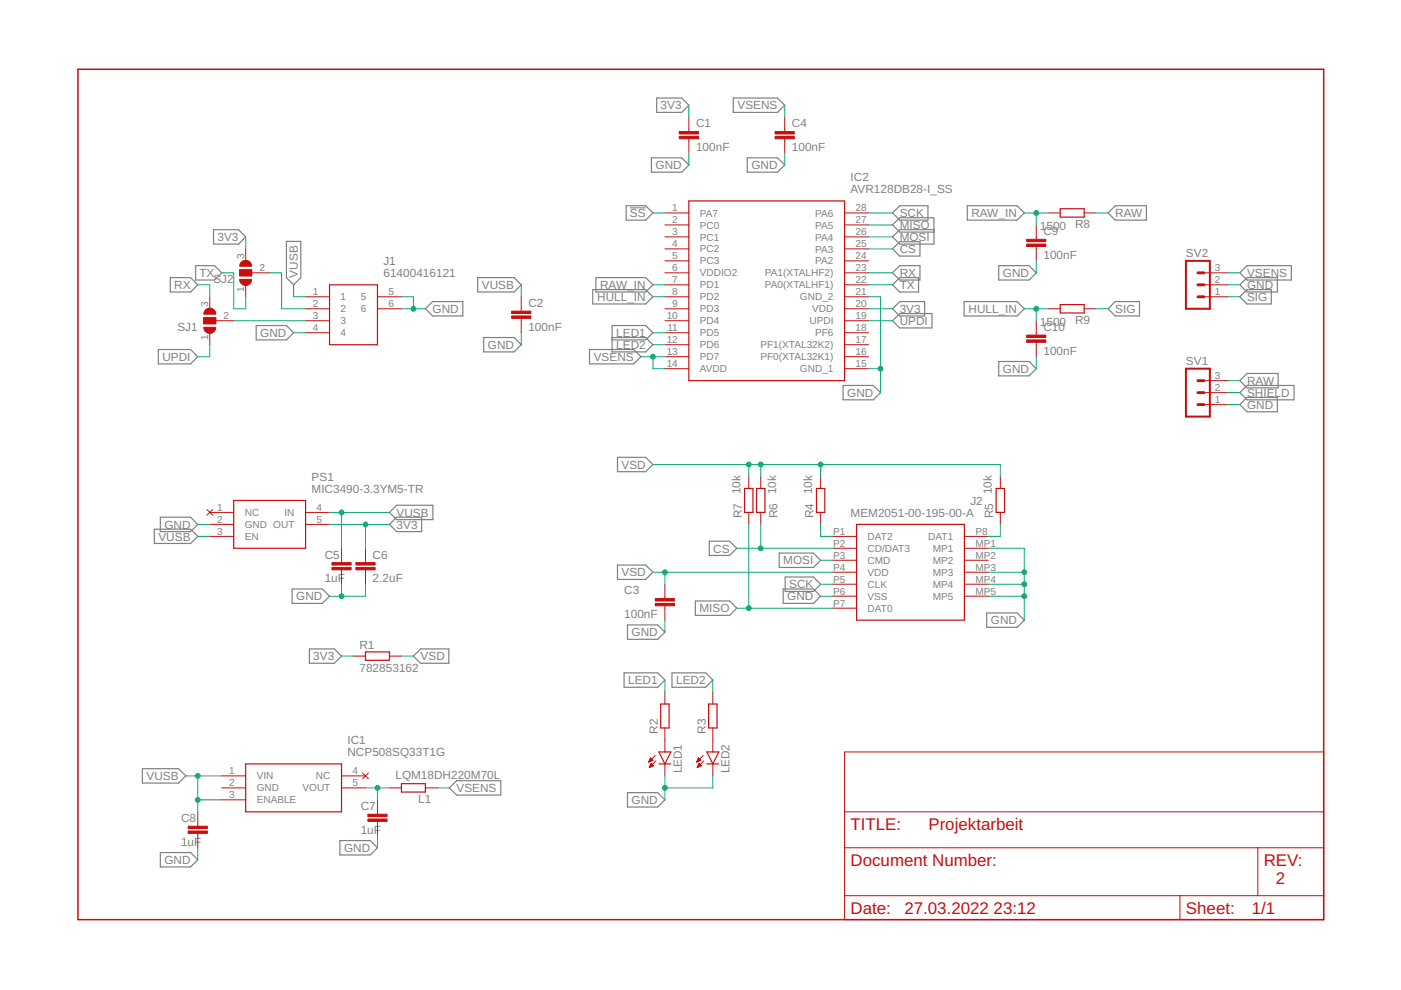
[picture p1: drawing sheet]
<svg xmlns="http://www.w3.org/2000/svg" width="297mm" height="210mm" viewBox="0 0 297 210" stroke-linecap="round" stroke-linejoin="round" font-family="sans-serif">
<g fill="none" stroke="#808080" stroke-width=".25">
<path d="M138.1 33.5h6.4l1.5 1.5-1.5 1.5h-6.4zM139.2 20.8h5.3l1.5 1.5-1.5 1.5h-5.3zM155.5 20.8h9.3l1.6 1.5-1.6 1.5h-9.3zM158.4 33.5h6.4l1.6 1.5-1.6 1.5h-6.4zM36.1 58.9h4.3l1.5 1.5-1.5 1.5h-4.3zM41.5 56.3h4l1.5 1.5-1.5 1.6h-4zM45.3 48.7h5.3l1.5 1.5-1.5 1.6h-5.3zM60.7 51.2h3.1v7.7l-1.5 1.5-1.6-1.5zM101.3 58.9h7.7l1.5 1.5-1.5 1.5h-7.7zM126.3 58.9h10.6l1.5 1.5-1.5 1.5h-10.6zM132.8 43.6h4.1l1.5 1.5-1.5 1.6h-4.1zM189.2 57.8l1.6-1.5h4.3v3.1h-4.3z"/>
<path d="M189.2 52.8l1.6-1.6h4.3v3.1h-4.3zM189.2 45.1l1.6-1.5h5.9v3.1h-5.9zM190.8 58.9h4v3h-4l-1.6-1.5zM198 48.7h-7.2l-1.6 1.5 1.6 1.6h7.2v-5.6h-7.2l-1.6 1.5 1.6 1.5h7.2M205.1 43.6h10.5l1.6 1.5-1.6 1.6h-10.5zM211.8 56.3h6.4l1.5 1.5-1.5 1.6h-6.4zM234.9 45.1l1.6-1.5h6.6v3.1h-6.6zM262.9 57.8l1.5-1.5h9.4v3.1h-9.4zM33.6 74.1h6.8l1.5 1.5-1.5 1.6h-6.8zM54.3 69h6.4l1.6 1.5-1.6 1.6h-6.4zM91.7 63.9h6.4v3.1h-6.4l-1.5-1.5zM102.6 71.6h6.4l1.5 1.5-1.5 1.5h-6.4z"/>
<path d="M125 74.1h9.4l1.5 1.5-1.5 1.6h-9.4zM125.7 61.4h11.2l1.5 1.5-1.5 1.6h-11.2zM129.8 71.6h7.1l1.5 1.5-1.5 1.5h-7.1v-5.6h7.1l1.5 1.5-1.5 1.6h-7.1M189.2 65.5l1.6-1.6h5.2v3.1h-5.2zM189.2 68l1.6-1.5h6.8v3h-6.8zM204.4 63.9h11.2l1.6 1.6-1.6 1.5h-11.2zM211.8 76.6h6.4l1.5 1.6-1.5 1.5h-6.4zM236.5 63.9h5.1v3.1h-5.1l-1.6-1.5zM262.9 60.4l1.5-1.5h6.4v3h-6.4zM262.9 62.9l1.5-1.5h5.1v3.1h-5.1zM130.9 97h6l1.5 1.5-1.5 1.5h-6zM178.8 81.7h6.4l1.5 1.5-1.5 1.6h-6.4z"/>
<path d="M262.9 85.8l1.5-1.5h6.4v3h-6.4zM262.9 83.2l1.5-1.5h10v3.1h-10zM262.9 80.7l1.5-1.5h6.6v3h-6.6zM32.7 112.2h7.7l1.5 1.5-1.5 1.5h-7.7zM34 109.7h6.4l1.5 1.5-1.5 1.5h-6.4zM82.6 111.2l1.5-1.5h5.3v3h-5.3zM82.6 108.6l1.5-1.5h7.7v3.1h-7.7zM130.9 119.8h6l1.5 1.5-1.5 1.6h-6zM150.4 114.7h4.3l1.5 1.5-1.5 1.6h-4.3zM165.2 117.3h7.3l1.5 1.5-1.5 1.5h-7.3zM61.9 124.9h6.4l1.6 1.5-1.6 1.5h-6.4zM65.6 137.6h5.3l1.5 1.5-1.5 1.5h-5.3z"/>
<path d="M87.7 139.1l1.5-1.5h6v3h-6zM133 132.5h6.4l1.6 1.5-1.6 1.6h-6.4zM147.4 127.4h7.3l1.5 1.5-1.5 1.6h-7.3zM166.1 124.9h6.4l1.5 1.5-1.5 1.5h-6.4zM166.5 122.3h6l1.5 1.6-1.5 1.5h-6zM209.2 130h6.4l1.6 1.5-1.6 1.5h-6.4zM132.3 142.7h7.1l1.6 1.5-1.6 1.5h-7.1zM142.5 142.7h7.1l1.5 1.5-1.5 1.5h-7.1zM30.2 163h7.7l1.5 1.5-1.5 1.5h-7.7zM72.1 178.2h6.4l1.5 1.5-1.5 1.6h-6.4zM95.3 167l1.5-1.5h9.4v3.1h-9.4zM133 168.1h6.4l1.6 1.5-1.6 1.5h-6.4z"/>
<path d="M34 180.8h6.4l1.5 1.5-1.5 1.5h-6.4z"/>
</g>
<path d="M133.6 44.1h3.3" fill="none" stroke="#808080" stroke-width=".21"/>
<path d="M251.4 55.3h5.1v10.2h-5.1zM251.4 78.2h5.1v10.1h-5.1z" fill="none" stroke="#c90d0c" stroke-width=".42"/>
<path d="M254 57.8h1.2M254 60.4h1.2M254 62.9h1.2M254 80.7h1.2M254 83.2h1.2M254 85.8h1.2" fill="none" stroke="#c90d0c" stroke-width=".61"/>
<g fill="none" stroke="#c90d0c" stroke-width=".21">
<path d="M146 24.8v3.1M146 29.4v3M166.4 24.8v3.1M166.4 29.4v3M50.8 57.2h2.6v1.3h-2.6zM52.1 52.8v2.5M53.4 57.8h3.8M141 57.8h5M141 45.1h5M141 47.7h5M141 50.2h5M141 52.8h5"/>
<path d="M141 55.3h5M179.1 57.8h5M179.1 45.1h5M179.1 47.7h5M179.1 50.2h5M179.1 52.8h5M179.1 55.3h5M219.7 47.7v3M219.7 52.3v3M222.2 45.1h2.6M229.9 45.1h2.5M255.2 57.8h5.1"/>
<path d="M43.2 67.4h2.5v1.2h-2.5zM44.5 62.9v2.6M44.5 70.5v2.6M45.7 68h3.9M52.1 60.4v2.5M64.8 62.9h5.1M64.8 65.5h5.1M64.8 68h5.1M64.8 70.5h5.1M80 62.9h5.1M80 65.5h5.1M110.5 62.9v3.1"/>
<path d="M110.5 67.5v3M141 62.9h5M141 60.4h5M141 65.5h5M141 68h5M141 70.5h5M141 73.1h5M141 75.6h5M141 78.2h5M179.1 62.9h5M179.1 60.4h5M179.1 65.5h5"/>
<path d="M179.1 68h5M179.1 70.5h5M179.1 73.1h5M179.1 75.6h5M179.1 78.2h5M219.7 68v3.1M219.7 72.6v3M222.2 65.5h2.6M229.9 65.5h2.5M255.2 62.9h5.1M255.2 60.4h5.1M255.2 85.8h5.1"/>
<path d="M255.2 83.2h5.1M255.2 80.7h5.1M43.9 108l1.2 1.2M44.5 113.7h5.1M44.5 108.6h5.1M44.5 111.2h5.1M45.1 108l-1.2 1.2M64.8 108.6h5.1M64.8 111.2h5.1M72.4 116.2v3.1M77.5 116.2v3.1M158.7 101v2.6"/>
<path d="M158.7 108.6v2.6M161.3 101v2.6M161.3 108.6v2.6M174 101v2.6M174 108.6v2.6M176.5 113.7h5.1M176.5 116.2h5.1M176.5 118.8h5.1M204.5 113.7h5M204.5 116.2h5M204.5 118.8h5M212.1 101v2.6"/>
<path d="M212.1 108.6v2.6M72.4 120.8v3.1M75 139.1h2.5M77.5 120.8v3.1M82.6 139.1h2.5M141 123.9v3M141 128.4v3.1M176.5 121.3h5.1M176.5 123.9h5.1M176.5 126.4h5.1M176.5 128.9h5.1M204.5 121.3h5"/>
<path d="M204.5 123.9h5M204.5 126.4h5M141 146.7v2.6M141 154.3v5.1M151.1 146.7v2.6M151.1 154.3v5.1M179.1 159.4h101.5v35.6h-101.5zM41.9 172.1v3.1M41.9 176.7v3M47 164.5h5.1M47 167h5.1M47 169.6h5.1"/>
<path d="M72.4 164.5h5.1M72.4 167h5.1M76.9 163.9l1.2 1.2M78.1 163.9l-1.2 1.2M80 169.6v3M80 174.2v3M82.6 167h2.5M90.2 167h2.5M137.6 161.5h.2M137.6 161.4h.4M137.7 161.2h.6M137.7 162.7h.1"/>
<path d="M137.7 161.1h.7M137.7 162.6h.3M137.8 161h.4M137.8 162.5h.5M137.8 160.9h.3M137.8 162.3h.8M137.9 160.8h.1M137.9 162.2h.5M137.9 160.7l.5 .5-.9 .4zM137.9 162.1h.4M138 162h.2M138 161.9h.1"/>
<path d="M138.6 162.3l-.6-.5-.3 .9M138.6 162.3l-.9 .4M138.9 160.2l-1.4 1.4M139.1 161.3l-1.4 1.4M141 162v2.5M147.7 161.5h.2M147.8 161.4h.4M147.8 161.2h.7M147.8 162.7h.1M147.9 161.1h.6M147.9 162.6h.3M148 161h.4"/>
<path d="M148 162.5h.4M148 160.9h.3M148 162.3h.7M148 162.2h.6M148.1 160.8h.1M148.1 160.7l.5 .5-.9 .4zM148.1 162.1h.4M148.1 162h.3M148.2 161.9h.1M148.7 162.3l-.5-.5-.4 .9M148.7 162.3l-.9 .4M149.1 160.2l-1.4 1.4"/>
<path d="M149.2 161.3l-1.4 1.4M151.1 162v2.5M179.1 179.7h101.5M179.1 172.1h101.5M266.7 179.7v10.2M179.1 189.9h101.5M250.2 189.9v5.1"/>
</g>
<g fill="none" stroke="#c90d0c" stroke-width=".25">
<path d="M146 42.6h33.1v38.1h-33.1zM224.8 44.3h5.1v1.7h-5.1zM69.9 60.4h10.1v12.7h-10.1zM224.8 64.6h5.1v1.8h-5.1zM49.6 106.1h15.2v10.1h-15.2zM157.9 103.6h1.7v5h-1.7zM160.4 103.6h1.8v5h-1.8zM173.1 103.6h1.8v5h-1.8zM181.6 111.2h22.9v20.3h-22.9zM211.2 103.6h1.8v5h-1.8zM77.5 138.2h5.1v1.8h-5.1zM139.7 159.4h2.5l-1.2 2.6z"/>
<path d="M140.1 149.3h1.8v5h-1.8zM149.9 159.4h2.5l-1.3 2.6zM150.2 149.3h1.8v5h-1.8zM52.1 162h20.3v10.1h-20.3zM85.1 166.2h5.1v1.7h-5.1zM139.7 162h2.5M149.9 162h2.5"/>
</g>
<g fill="#c90d0c" stroke="#c90d0c" stroke-width=".21">
<path d="M43.6 65.7a1.27 1.27 0 0 1 1.4-.2 1.27 1.27 0 0 1 .7 1.1h-2.5z" fill-rule="evenodd"/>
<path d="M43.2 69.4h2.5a1.27 1.27 0 0 1-1.2 1.3 1.27 1.27 0 0 1-1.3-1.3z" fill-rule="evenodd"/>
<path d="M51.2 55.5a1.27 1.27 0 0 1 1.4-.2 1.27 1.27 0 0 1 .8 1.2h-2.6l.1-.5z" fill-rule="evenodd"/>
<path d="M50.8 59.2h2.6a1.27 1.27 0 0 1-1.3 1.3 1.27 1.27 0 0 1-1.3-1.3z" fill-rule="evenodd"/>
</g>
<g fill="#c90d0c" stroke="#c90d0c" stroke-width=".21">
<path d="M43.2 67.4h2.5v1.2h-2.5z"/>
<path d="M144 28.9h4.1v.5h-4.1z"/>
<path d="M144 27.9h4.1v.5h-4.1z"/>
<path d="M108.5 67h4v.5h-4z"/>
<path d="M108.5 66h4v.5h-4z"/>
<path d="M138.9 127.9h4.1v.5h-4.1z"/>
<path d="M138.9 126.9h4.1v.5h-4.1z"/>
<path d="M164.3 28.9h4.1v.5h-4.1z"/>
<path d="M164.3 27.9h4.1v.5h-4.1z"/>
<path d="M70.4 120.3h4v.5h-4z"/>
<path d="M70.4 119.3h4v.5h-4z"/>
<path d="M75.5 120.3h4v.5h-4z"/>
<path d="M75.5 119.3h4v.5h-4z"/>
<path d="M78 173.7h4.1v.5h-4.1z"/>
<path d="M78 172.6h4.1v.5h-4.1z"/>
<path d="M39.9 176.2h4.1v.5h-4.1z"/>
<path d="M39.9 175.2h4.1v.5h-4.1z"/>
<path d="M50.8 57.2h2.6v1.3h-2.6z"/>
<path d="M217.7 51.8h4v.5h-4z"/>
<path d="M217.7 50.7h4v.5h-4z"/>
<path d="M217.7 72.1h4v.5h-4z"/>
<path d="M217.7 71.1h4v.5h-4z"/>
</g>
<path d="M16.5 14.7h264.1v180.3h-264.1z" fill="none" stroke="#c90d0c" stroke-width=".32"/>
<g fill="none" stroke="#0dab76" stroke-width=".21">
<path d="M146 22.3v2.5M146 32.4v2.6M166.4 22.3v2.5M166.4 32.4v2.6M47 57.8h2.6v7.7h2.5v-2.6M52.1 50.2v2.6M57.2 57.8h2.5v7.7h5.1M138.4 45.1h2.6M184.1 57.8h5.1M184.1 45.1h5.1M184.1 50.2h5.1M184.1 47.7h5.1"/>
<path d="M184.1 52.8h5.1M217.2 45.1h5M219.7 45.1v2.6M219.7 55.3v2.5M232.4 45.1h2.5M260.3 57.8h2.6M41.9 60.4h2.6v2.5M44.5 73.1v2.5h-2.6M49.6 68h15.2M62.3 70.5h2.5M62.3 60.4v2.5h2.5M85.1 65.5h5.1"/>
<path d="M85.1 62.9h2.6v2.6M110.5 60.4v2.5M110.5 70.5v2.6M135.9 75.6h5.1M138.4 70.5h2.6M138.4 62.9h2.6M138.4 60.4h2.6M138.4 75.6v2.6h2.6M138.4 73.1h2.6M184.1 65.5h5.1M184.1 62.9h2.6v20.3M184.1 60.4h5.1"/>
<path d="M184.1 78.2h2.6M184.1 68h5.1M217.2 65.5h5M219.7 65.5v2.5M219.7 75.6v2.6M232.4 65.5h2.5M260.3 62.9h2.6M260.3 60.4h2.6M138.4 98.5h73.7v2.5M158.7 98.5v2.5M161.3 98.5v2.5M174 98.5v2.5"/>
<path d="M260.3 85.8h2.6M260.3 80.7h2.6M260.3 83.2h2.6M41.9 111.2h2.6M41.9 113.7h2.6M69.9 111.2h12.7M69.9 108.6h12.7M72.4 108.6v7.6M77.5 111.2v5M156.2 116.2h20.3M158.7 111.2v17.7M161.3 111.2v5"/>
<path d="M174 111.2v2.5h2.5M174 118.8h2.5M209.5 116.2h7.7v15.3M212.1 111.2v2.5h-2.6M72.4 139.1h2.6M72.4 123.9v2.5M77.5 123.9v2.5h-7.6M85.1 139.1h2.6M138.4 121.3h38.1M141 121.3v2.6M141 131.5v2.5M156.2 128.9h20.3"/>
<path d="M174 126.4h2.5M174 123.9h2.5M209.5 126.4h7.7M209.5 123.9h7.7M209.5 121.3h7.7M141 144.2v2.5M151.1 144.2v2.5M39.4 164.5h7.6M41.9 164.5v7.6M41.9 179.7v2.6M41.9 169.6h5.1M77.5 167h5.1"/>
<path d="M80 167v2.6M80 177.2v2.5M92.7 167h2.6M141 164.5v5.1M151.1 164.5v2.5h-10.1"/>
</g>
<g fill="#0dab76" stroke="#0dab76" stroke-width=".21">
<circle cx="77.5" cy="111.2" r=".51"/>
<circle cx="87.7" cy="65.5" r=".51"/>
<circle cx="141" cy="167" r=".51"/>
<circle cx="217.2" cy="126.4" r=".51"/>
<circle cx="217.2" cy="123.9" r=".51"/>
<circle cx="217.2" cy="121.3" r=".51"/>
<circle cx="186.7" cy="78.2" r=".51"/>
<circle cx="72.4" cy="126.4" r=".51"/>
<circle cx="219.7" cy="65.5" r=".51"/>
<circle cx="219.7" cy="45.1" r=".51"/>
<circle cx="72.4" cy="108.6" r=".51"/>
<circle cx="41.9" cy="164.5" r=".51"/>
<circle cx="41.9" cy="169.6" r=".51"/>
<circle cx="158.7" cy="128.9" r=".51"/>
<circle cx="161.3" cy="116.2" r=".51"/>
<circle cx="174" cy="98.5" r=".51"/>
<circle cx="158.7" cy="98.5" r=".51"/>
<circle cx="161.3" cy="98.5" r=".51"/>
<circle cx="141" cy="121.3" r=".51"/>
<circle cx="138.4" cy="75.6" r=".51"/>
<circle cx="80" cy="167" r=".51"/>
</g>
<g font-size="3.6" fill="#c90d0c">
<text x="180.3" y="175.9">TITLE:</text>
<text x="196.8" y="175.9">Projektarbeit</text>
<text x="180.3" y="183.6">Document Number:</text>
<text x="268" y="183.6">REV:</text>
<text x="270.5" y="187.4">2</text>
<text x="180.3" y="193.7">Date:</text>
<text x="191.8" y="193.7">27.03.2022</text>
<text x="210.7" y="193.7">23:12</text>
<text x="251.4" y="193.7">Sheet:</text>
<text x="265.4" y="193.7">1/1</text>
</g>
<g font-size="2.5" fill="#808080">
<text x="140.1" y="23.2">3V3</text>
<text x="156.4" y="23.2">VSENS</text>
<text x="147.6" y="27">C1</text>
<text x="167.9" y="27">C4</text>
<text x="139" y="35.9">GND</text>
<text x="147.6" y="32.1">100nF</text>
<text x="159.3" y="35.9">GND</text>
<text x="167.9" y="32.1">100nF</text>
<text x="180.3" y="41">AVR128DB28-I_SS</text>
<text x="180.3" y="38.4">IC2</text>
<text x="133.6" y="46">SS</text>
<text x="190.8" y="46">SCK</text>
<text x="205.9" y="46">RAW_IN</text>
<text x="236.5" y="46">RAW</text>
<text x="46.1" y="51.1">3V3</text>
<text x="190.8" y="51.1">MOSI</text>
<text x="190.8" y="48.6">MISO</text>
<text x="190.8" y="53.7">CS</text>
<text x="220.5" y="48.7">1500</text>
<text x="221.2" y="49.9">C9</text>
<text x="227.9" y="48.4">R8</text>
<text x="42.3" y="58.7">TX</text>
<text x="63.1" y="58.9" transform="rotate(-90 63.1 58.9)">VUSB</text>
<text x="81.3" y="58.7">61400416121</text>
<text x="81.3" y="56.2">J1</text>
<text x="190.8" y="58.7">RX</text>
<text x="212.6" y="58.7">GND</text>
<text x="221.2" y="54.9">100nF</text>
<text x="251.4" y="54.6">SV2</text>
<text x="264.4" y="58.7">VSENS</text>
<text x="36.9" y="61.3">RX</text>
<text x="45.2" y="60">SJ2</text>
<text x="102.2" y="61.3">VUSB</text>
<text x="112" y="65.1">C2</text>
<text x="126.6" y="63.8">HULL_IN</text>
<text x="127.2" y="61.3">RAW_IN</text>
<text x="190.8" y="61.3">TX</text>
<text x="264.4" y="61.3">GND</text>
<text x="264.4" y="63.8">SIG</text>
<text x="37.6" y="70.2">SJ1</text>
<text x="55.2" y="71.4">GND</text>
<text x="91.7" y="66.4">GND</text>
<text x="112" y="70.2">100nF</text>
<text x="130.6" y="71.4">LED1</text>
<text x="190.8" y="66.4">3V3</text>
<text x="190.8" y="68.9">UPDI</text>
<text x="205.4" y="66.4">HULL_IN</text>
<text x="220.5" y="69">1500</text>
<text x="221.2" y="70.2">C10</text>
<text x="227.9" y="68.7">R9</text>
<text x="236.5" y="66.4">SIG</text>
<text x="34.4" y="76.5">UPDI</text>
<text x="103.4" y="74">GND</text>
<text x="125.9" y="76.5">VSENS</text>
<text x="130.6" y="74">LED2</text>
<text x="221.2" y="75.2">100nF</text>
<text x="251.4" y="77.4">SV1</text>
<text x="212.6" y="79.1">GND</text>
<text x="264.4" y="81.6">RAW</text>
<text x="179.6" y="84.1">GND</text>
<text x="264.4" y="86.7">GND</text>
<text x="264.4" y="84.1">SHIELD</text>
<text x="66.1" y="101.9">PS1</text>
<text x="131.8" y="99.4">VSD</text>
<text x="66.1" y="104.4">MIC3490-3.3YM5-TR</text>
<text x="157" y="104.8" transform="rotate(-90 157 104.8)">10k</text>
<text x="164.6" y="104.8" transform="rotate(-90 164.6 104.8)">10k</text>
<text x="172.2" y="104.8" transform="rotate(-90 172.2 104.8)">10k</text>
<text x="205.7" y="107">J2</text>
<text x="210.3" y="104.8" transform="rotate(-90 210.3 104.8)">10k</text>
<text x="34.9" y="112.1">GND</text>
<text x="84.1" y="112.1">3V3</text>
<text x="84.1" y="109.5">VUSB</text>
<text x="157.3" y="109.9" transform="rotate(-90 157.3 109.9)">R7</text>
<text x="164.9" y="109.9" transform="rotate(-90 164.9 109.9)">R6</text>
<text x="172.5" y="109.9" transform="rotate(-90 172.5 109.9)">R4</text>
<text x="180.3" y="109.5">MEM2051-00-195-00-A</text>
<text x="210.6" y="109.9" transform="rotate(-90 210.6 109.9)">R5</text>
<text x="33.6" y="114.6">VUSB</text>
<text x="68.9" y="118.4">C5</text>
<text x="79" y="118.4">C6</text>
<text x="151.2" y="117.1">CS</text>
<text x="166.1" y="119.7">MOSI</text>
<text x="68.9" y="123.5">1uF</text>
<text x="79" y="123.5">2.2uF</text>
<text x="131.8" y="122.2">VSD</text>
<text x="167.3" y="124.8">SCK</text>
<text x="62.8" y="127.3">GND</text>
<text x="132.3" y="131.1">100nF</text>
<text x="132.3" y="126">C3</text>
<text x="148.3" y="129.8">MISO</text>
<text x="166.9" y="127.3">GND</text>
<text x="76.2" y="137.6">R1</text>
<text x="133.9" y="134.9">GND</text>
<text x="210.1" y="132.4">GND</text>
<text x="66.4" y="140">3V3</text>
<text x="76.2" y="142.4">782853162</text>
<text x="89.2" y="140">VSD</text>
<text x="133.2" y="145.1">LED1</text>
<text x="143.3" y="145.1">LED2</text>
<text x="139.5" y="155.6" transform="rotate(-90 139.5 155.6)">R2</text>
<text x="149.6" y="155.6" transform="rotate(-90 149.6 155.6)">R3</text>
<text x="73.7" y="160.3">NCP508SQ33T1G</text>
<text x="73.7" y="157.8">IC1</text>
<text x="31.1" y="165.4">VUSB</text>
<text x="83.8" y="165.3">LQM18DH220M70L</text>
<text x="96.8" y="167.9">VSENS</text>
<text x="144.5" y="164" transform="rotate(-90 144.5 164)">LED1</text>
<text x="154.7" y="164" transform="rotate(-90 154.7 164)">LED2</text>
<text x="76.5" y="171.7">C7</text>
<text x="88.7" y="170.3">L1</text>
<text x="133.9" y="170.5">GND</text>
<text x="38.4" y="179.4">1uF</text>
<text x="38.4" y="174.3">C8</text>
<text x="76.5" y="176.8">1uF</text>
<text x="34.9" y="183.2">GND</text>
<text x="73" y="180.6">GND</text>
</g>
<g font-size="2.1" fill="#808080">
<text x="142.5" y="44.8">1</text>
<text x="142.5" y="47.3">2</text>
<text x="148.4" y="45.9">PA7</text>
<text x="172.9" y="45.9">PA6</text>
<text x="181.4" y="44.8">28</text>
<text x="181.4" y="47.3">27</text>
<text x="142.5" y="49.9">3</text>
<text x="142.5" y="52.4">4</text>
<text x="148.4" y="48.5">PC0</text>
<text x="148.4" y="51">PC1</text>
<text x="148.4" y="53.5">PC2</text>
<text x="172.9" y="48.5">PA5</text>
<text x="172.9" y="51">PA4</text>
<text x="172.9" y="53.5">PA3</text>
<text x="181.4" y="49.9">26</text>
<text x="181.4" y="52.4">25</text>
<text x="51.7" y="55" transform="rotate(-90 51.7 55)">3</text>
<text x="55" y="57.5">2</text>
<text x="142.5" y="55">5</text>
<text x="142.5" y="57.5">6</text>
<text x="148.4" y="56.1">PC3</text>
<text x="148.4" y="58.6">VDDIO2</text>
<text x="162.2" y="58.6">PA1(XTALHF2)</text>
<text x="172.9" y="56.1">PA2</text>
<text x="181.4" y="55">24</text>
<text x="181.4" y="57.5">23</text>
<text x="257.6" y="57.5">3</text>
<text x="44.1" y="65.1" transform="rotate(-90 44.1 65.1)">3</text>
<text x="51.7" y="61.9" transform="rotate(-90 51.7 61.9)">1</text>
<text x="66.3" y="62.6">1</text>
<text x="66.3" y="65.1">2</text>
<text x="72.2" y="63.7">1</text>
<text x="76.5" y="63.7">5</text>
<text x="82.4" y="62.6">5</text>
<text x="82.4" y="65.1">6</text>
<text x="142.5" y="60">7</text>
<text x="142.5" y="62.6">8</text>
<text x="142.5" y="65.1">9</text>
<text x="148.4" y="61.2">PD1</text>
<text x="148.4" y="63.7">PD2</text>
<text x="162.2" y="61.2">PA0(XTALHF1)</text>
<text x="169.6" y="63.7">GND_2</text>
<text x="181.4" y="60">22</text>
<text x="181.4" y="62.6">21</text>
<text x="181.4" y="65.1">20</text>
<text x="257.6" y="62.6">1</text>
<text x="257.6" y="60">2</text>
<text x="47.4" y="67.7">2</text>
<text x="66.3" y="67.7">3</text>
<text x="66.3" y="70.2">4</text>
<text x="72.2" y="66.2">2</text>
<text x="72.2" y="68.8">3</text>
<text x="72.2" y="71.3">4</text>
<text x="76.5" y="66.2">6</text>
<text x="141.3" y="67.7">10</text>
<text x="141.5" y="70.2">11</text>
<text x="148.4" y="66.2">PD3</text>
<text x="148.4" y="68.8">PD4</text>
<text x="148.4" y="71.3">PD5</text>
<text x="171.6" y="68.8">UPDI</text>
<text x="172.2" y="66.2">VDD</text>
<text x="172.8" y="71.3">PF6</text>
<text x="181.4" y="67.7">19</text>
<text x="181.4" y="70.2">18</text>
<text x="44.1" y="72.1" transform="rotate(-90 44.1 72.1)">1</text>
<text x="141.3" y="72.7">12</text>
<text x="141.3" y="75.3">13</text>
<text x="141.3" y="77.8">14</text>
<text x="148.4" y="73.9">PD6</text>
<text x="148.4" y="76.4">PD7</text>
<text x="161.2" y="73.9">PF1(XTAL32K2)</text>
<text x="161.2" y="76.4">PF0(XTAL32K1)</text>
<text x="181.4" y="72.7">17</text>
<text x="181.4" y="75.3">16</text>
<text x="181.4" y="77.8">15</text>
<text x="148.4" y="78.9">AVDD</text>
<text x="169.6" y="78.9">GND_1</text>
<text x="257.6" y="82.9">2</text>
<text x="257.6" y="80.4">3</text>
<text x="257.6" y="85.4">1</text>
<text x="46" y="108.3">1</text>
<text x="46" y="110.8">2</text>
<text x="46" y="113.4">3</text>
<text x="51.9" y="109.4">NC</text>
<text x="51.9" y="111.9">GND OUT</text>
<text x="60.3" y="109.4">IN</text>
<text x="67.1" y="108.3">4</text>
<text x="67.1" y="110.8">5</text>
<text x="176.7" y="113.4">P1</text>
<text x="206.8" y="113.4">P8</text>
<text x="51.9" y="114.5">EN</text>
<text x="176.7" y="115.9">P2</text>
<text x="176.7" y="118.4">P3</text>
<text x="183.9" y="114.5">DAT2</text>
<text x="183.9" y="117">CD/DAT3</text>
<text x="183.9" y="119.6">CMD</text>
<text x="196.8" y="114.5">DAT1</text>
<text x="197.8" y="117">MP1</text>
<text x="197.8" y="119.6">MP2</text>
<text x="206.8" y="115.9">MP1</text>
<text x="206.8" y="118.4">MP2</text>
<text x="176.7" y="121">P4</text>
<text x="176.7" y="123.5">P5</text>
<text x="183.9" y="122.1">VDD</text>
<text x="183.9" y="124.6">CLK</text>
<text x="197.8" y="122.1">MP3</text>
<text x="197.8" y="124.6">MP4</text>
<text x="206.8" y="121">MP3</text>
<text x="206.8" y="123.5">MP4</text>
<text x="176.7" y="126.1">P6</text>
<text x="176.7" y="128.6">P7</text>
<text x="183.9" y="127.2">VSS</text>
<text x="183.9" y="129.7">DAT0</text>
<text x="197.8" y="127.2">MP5</text>
<text x="206.8" y="126.1">MP5</text>
<text x="48.6" y="164.1">1</text>
<text x="48.6" y="166.7">2</text>
<text x="54.4" y="165.3">VIN</text>
<text x="54.4" y="167.8">GND</text>
<text x="64.1" y="167.8">VOUT</text>
<text x="67" y="165.3">NC</text>
<text x="74.7" y="164.1">4</text>
<text x="74.7" y="166.7">5</text>
<text x="48.6" y="169.2">3</text>
<text x="54.4" y="170.3">ENABLE</text>
</g>
</svg>
